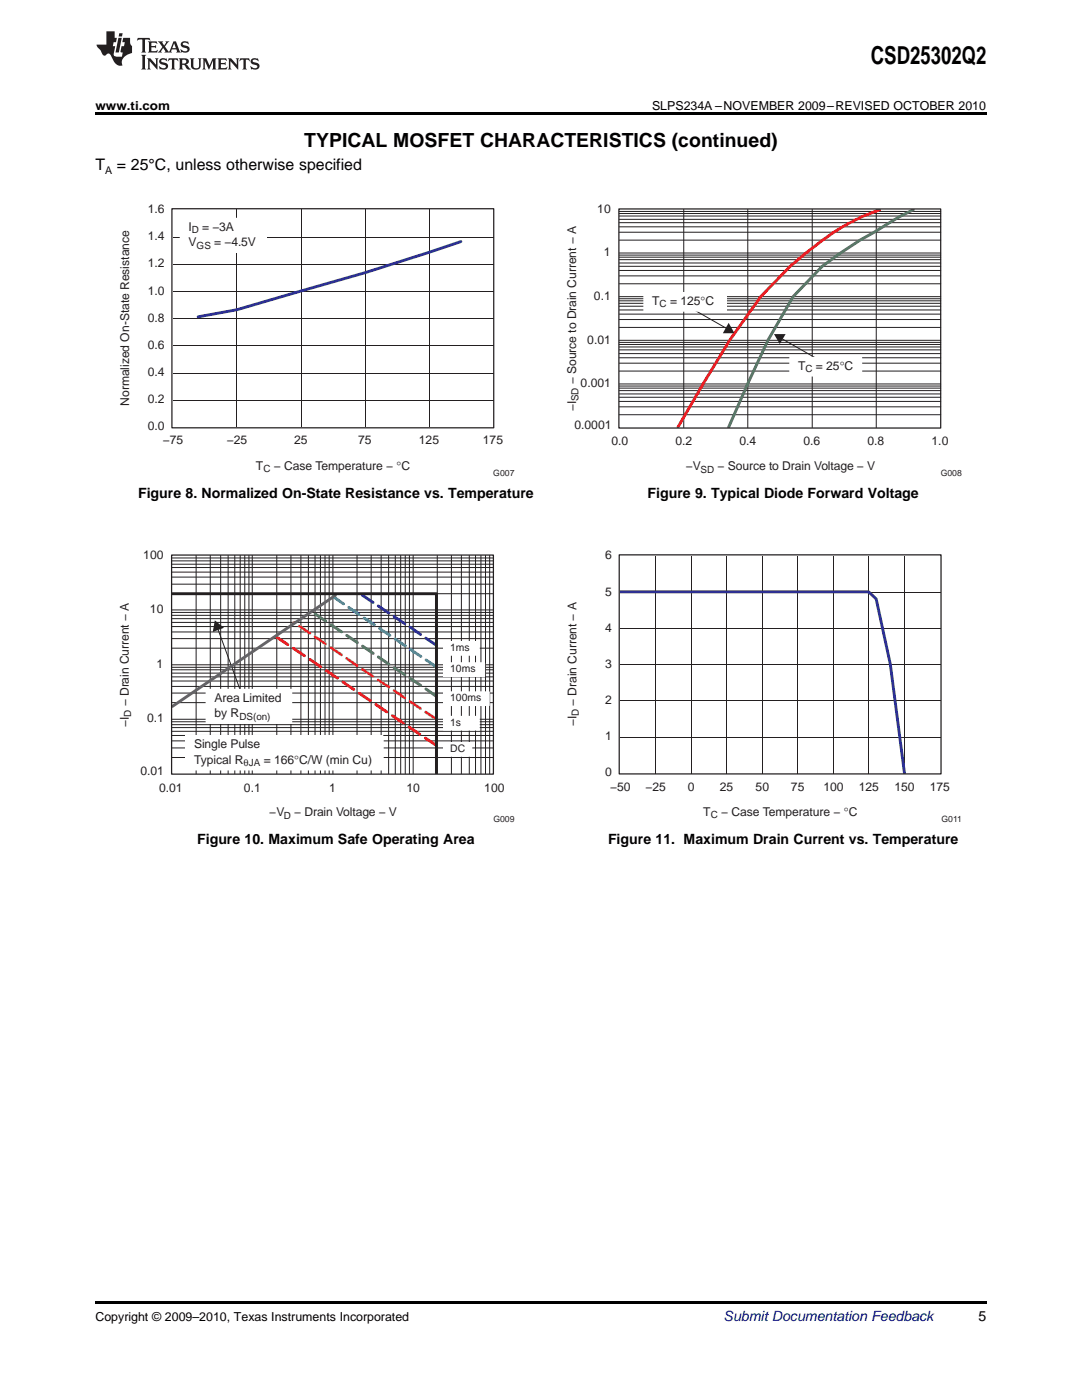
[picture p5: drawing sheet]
<svg xmlns="http://www.w3.org/2000/svg" width="216mm" height="279mm" viewBox="0 0 216 279" stroke-linecap="round" stroke-linejoin="round" font-family="sans-serif">
<g fill="#231f20">
<path d="M27.5 7.6l-.1 .5 .4-.2h.6v.1v2.1l-.2 .4h1l-.3-.4v-2.1l.1-.1h.5l.5 .2-.2-.5zM29.5 8.3l.2 .3v1.5l-.2 .4h1.8l.2-.6a1.04 1.04 0 0 1-1.3 .2v-.7h.6l.3 .2v-.6l-.3 .2h-.6v-.6l.8-.1 .4 .3-.2-.5zM31.5 8.3l.9 1.1-.9 1.1h.8l-.2-.2 .5-.7 .4 .7-.2 .2h1.5l-.1-.2 .1-.4h.9l.1 .4-.2 .2h1l-.3-.3-.7-1.9h-.5l-.9 2-.8-1 .9-1h-.8l.1 .3-.3 .5-.4-.6 .2-.2zM34.7 8.6l.4 1h-.7zM36.3 8.4a.63 .63 0 0 0-.2 .7 .63 .63 0 0 0 .6 .4l.6 .2 .1 .2a.75 .75 0 0 1-.7 .4 .75 .75 0 0 1-.6-.5l.1 .7 .1-.1a1.11 1.11 0 0 0 1.5-.6 1.13 1.13 0 0 0-1.2-.8l-.1-.4a1.04 1.04 0 0 1 1.2 .2l-.2-.5-.1 .1-.5-.2zM28.2 10.9l.2 .4v2.2l-.2 .4h1l-.3-.4v-2.2l.3-.4zM29.3 11.6l.3 .4v1.5l-.3 .4h.8l-.2-.4v-1.3l1.5 1.7v-1.9l.2-.4h-.7l.2 .4v.9l-1.1-1.3zM32 11.8a.62 .62 0 0 0-.2 .7 .62 .62 0 0 0 .6 .4l.6 .1 .1 .3a.76 .76 0 0 1-.7 .3 .76 .76 0 0 1-.6-.4l.1 .7 .1-.1a1.11 1.11 0 0 0 1.5-.6 1.13 1.13 0 0 0-1.2-.8l-.1-.4a1.04 1.04 0 0 1 1.2 .2l-.2-.6-.1 .1-.5-.1zM33.7 11.6l-.2 .6a.61 .61 0 0 1 .8-.3v1.6l-.2 .4h.9l-.2-.4v-1.6a.63 .63 0 0 1 .8 .3l-.2-.6zM35.6 11.6l.3 .4v1.5l-.3 .4h1l-.2-.2v-.8l.5 .2a.76 .76 0 0 0 1.2 .7l-1-1a.58 .58 0 0 0 .6-.5 .58 .58 0 0 0-.5-.6zM36.4 11.9h.1a.45 .45 0 0 1 .5 .1 .45 .45 0 0 1 .1 .5l-.7 .2zM37.9 11.6l.2 .2a2.17 2.17 0 0 0 .3 1.9 .99 .99 0 0 0 1.6-.6v-1.1l.2-.4h-.7l.2 .2a1.92 1.92 0 0 1-.2 1.8 .6 .6 0 0 1-.9-.5v-1.1l.2-.4zM40.4 11.6l.2 .4v1.5l-.2 .4h.7l-.2-.4v-1.4l.8 1.8 .8-1.8v1.4l-.2 .4h.9l-.2-.4v-1.5l.2-.4h-.8l-.6 1.5-.6-1.5zM43.4 11.6l.2 .4v1.5l-.2 .4h1.8l.2-.6a1.04 1.04 0 0 1-1.3 .1v-.6h.5l.4 .2v-.6l-.4 .2h-.5v-.7h.8l.3 .3-.1-.6zM45.5 11.6l.2 .4v1.5l-.2 .4h.7l-.2-.4v-1.3l1.5 1.7v-1.9l.2-.4h-.7l.2 .4v.9l-1.1-1.3zM47.9 11.6l-.1 .6a.61 .61 0 0 1 .8-.3v1.6l-.3 .4h1l-.3-.4 .1-1.6a.63 .63 0 0 1 .7 .3l-.1-.6zM50.2 11.8a.62 .62 0 0 0-.2 .7 .62 .62 0 0 0 .6 .4l.6 .1 .2 .3a.76 .76 0 0 1-.8 .3 .76 .76 0 0 1-.6-.4l.1 .7 .2-.1a1.11 1.11 0 0 0 1.5-.6 1.13 1.13 0 0 0-1.3-.8l-.1-.4a1.04 1.04 0 0 1 1.2 .2l-.1-.6-.2 .1-.5-.1z"/>
<path d="M21.2 6.3v2.6h-1.9l.1 .4 .7 .9a.91 .91 0 0 0 1 .8 .56 .56 0 0 1 .5-.3 .56 .56 0 0 1 .5 .3l.4 .8a1.53 1.53 0 0 0 1.9 1.2 1.54 1.54 0 0 1 1-2.1l.9-.3v-1.4a1.52 1.52 0 0 1-.3-1.6h-1.4l-.2 .8h.5l-.2 .8h-.4l-.2 1v.2l.4 .1-.2 .8a1.93 1.93 0 0 1-1.6-.3l.3-1.8h-.5l.2-.8h.4l.2-.8h-.4v-1.3zM23.6 7.6l-.6 2.9h.7l.6-2.9zM23.8 6.6l-.1 .7h.6l.2-.7z"/>
</g>
<path d="M98.4 41.7h.1M34.4 85.3h.1" fill="none" stroke="#fff" stroke-width=".2"/>
<path d="M34.5 58.2h63.9M34.5 52.7h63.9M34.5 47.3h63.9M47.3 41.8v43.5M60.1 41.8v43.5M72.8 41.8v43.5M85.6 41.8v43.5M34.5 79.9h63.9M34.5 74.5h63.9M34.5 69h63.9M34.5 63.6h63.9" fill="none" stroke="#231f20" stroke-width=".2"/>
<path d="M92 48.2l-19.2 6.2-25.6 7.4-7.7 1.4" fill="none" stroke="#2e3092" stroke-width=".58"/>
<path d="M34.3 41.7h64.2v43.7h-64.2z" fill="none" stroke="#231f20" stroke-width=".25"/>
<path d="M36 43.6h17.1v6.8h-17.1z" fill="#fff"/>
<path d="M36 43.6h17.1v6.8h-17.1zM187.7 41.8h.1M123.6 85.3h.1" fill="none" stroke="#fff" stroke-width=".2"/>
<g fill="none" stroke="#231f20" stroke-width=".2">
<path d="M123.6 59.6h64.1M123.6 59.2h64.1M123.6 51.3h64.1M123.6 51.8h64.1M123.6 50.9h64.1M123.6 50.5h64.1M123.6 52.5h64.1M123.6 54h64.1M123.6 53.1h64.1M123.6 55.1h64.1M123.6 56.6h64.1M123.6 42.6h64.1"/>
<path d="M123.6 43.1h64.1M123.6 42.2h64.1M123.6 43.8h64.1M123.6 45.3h64.1M123.6 44.4h64.1M123.6 46.3h64.1M123.6 47.9h64.1M136.4 41.8v43.5M149.2 41.8v43.5M162.1 41.8v43.5M174.8 41.8v43.5M123.6 77.5h64.1"/>
<path d="M123.6 78h64.1M123.6 77h64.1M123.6 76.6h64.1M123.6 78.6h64.1M123.6 79.3h64.1M123.6 68.7h64.1M123.6 69.2h64.1M123.6 68.3h64.1M123.6 67.9h64.1M123.6 69.8h64.1M123.6 71.4h64.1M123.6 70.6h64.1"/>
<path d="M123.6 72.5h64.1M123.6 74.1h64.1M123.6 60h64.1M123.6 60.5h64.1M123.6 61.1h64.1M123.6 62.7h64.1M123.6 61.9h64.1M123.6 63.8h64.1M123.6 65.3h64.1M123.6 80.1h64.1M123.6 81.2h64.1M123.6 82.8h64.1"/>
</g>
<path d="M175.5 41.9a45.2 45.2 0 0 0-14.7 8.6l-3.1 2.6-5.9 6.1-6.2 8.6-5.3 8.7-5 8.8" fill="none" stroke="#ee1d23" stroke-width=".58"/>
<path d="M182.2 41.9l-2.6 1.3-3.4 2.1a92 92 0 0 0-12.1 7.8l-5.8 6.1-5 8.6-4.1 8.7-3.8 8.8" fill="none" stroke="#47785c" stroke-width=".58"/>
<path d="M123.5 41.7h64.2v43.7h-64.2z" fill="none" stroke="#231f20" stroke-width=".25"/>
<path d="M145.4 64.4l1.2 2.1h-2.4z" fill="#231f20"/>
<path d="M138.1 61.6l7.5 4.3" fill="none" stroke="#231f20" stroke-width=".2"/>
<path d="M154.4 66.7h2.4l-1.2 2z" fill="#231f20"/>
<path d="M155.3 67.2l7.5 4.3" fill="none" stroke="#231f20" stroke-width=".2"/>
<path d="M157.6 71.3h14.3v3.8h-14.3z" fill="#fff"/>
<path d="M157.6 71.3h14.3v3.8h-14.3z" fill="none" stroke="#fff" stroke-width=".2"/>
<path d="M128.5 58.4h16.4v3.7h-16.4z" fill="#fff"/>
<path d="M128.5 58.4h16.4v3.7h-16.4z" fill="none" stroke="#fff" stroke-width=".2"/>
<g fill="none" stroke="#231f20" stroke-width=".2">
<path d="M34.3 111.9h64.2M34.3 112.6h64.2M34.3 111.4h64.2M34.3 113.3h64.2M34.3 115.2h64.2M34.3 114.2h64.2M34.3 116.6h64.2M34.3 118.5h64.2M39.1 110.9v43.5M42 110.9v43.5M44 110.9v43.5M45.5 110.9v43.5"/>
<path d="M46.9 110.9v43.5M47.9 110.9v43.5M48.8 110.9v43.5M49.7 110.9v43.5M50.3 110.9v43.5M55.2 110.9v43.5M58.1 110.9v43.5M60 110.9v43.5M61.5 110.9v43.5M62.9 110.9v43.5M63.9 110.9v43.5M64.9 110.9v43.5"/>
<path d="M65.7 110.9v43.5M66.4 110.9v43.5M71.2 110.9v43.5M74.1 110.9v43.5M76.1 110.9v43.5M77.5 110.9v43.5M78.9 110.9v43.5M80 110.9v43.5M80.9 110.9v43.5M81.7 110.9v43.5M82.4 110.9v43.5M87.3 110.9v43.5"/>
<path d="M90.1 110.9v43.5M92.1 110.9v43.5M93.6 110.9v43.5M94.9 110.9v43.5M96 110.9v43.5M96.9 110.9v43.5M97.7 110.9v43.5M34.3 133.7h64.2M34.3 134.3h64.2M34.3 133.2h64.2M34.3 132.7h64.2M34.3 135.1h64.2"/>
<path d="M34.3 137h64.2M34.3 135.9h64.2M34.3 138.3h64.2M34.3 122.8h64.2M34.3 123.5h64.2M34.3 122.2h64.2M34.3 121.7h64.2M34.3 124.2h64.2M34.3 126.1h64.2M34.3 125h64.2M34.3 127.4h64.2M34.3 129.4h64.2"/>
<path d="M34.3 144.6h64.2M34.3 145.2h64.2M34.3 144h64.2M34.3 143.5h64.2M34.3 146h64.2M34.3 147.9h64.2M34.3 146.8h64.2M34.3 149.3h64.2M34.3 151.2h64.2M34.3 140.2h64.2"/>
</g>
<path d="M88.5 128h7.1v2.8h-7.1z" fill="#fff"/>
<path d="M88.5 128h7.1v2.8h-7.1z" fill="none" stroke="#fff" stroke-width=".2"/>
<path d="M88.5 132.3h8.2v2.7h-8.2z" fill="#fff"/>
<path d="M88.5 132.3h8.2v2.7h-8.2z" fill="none" stroke="#fff" stroke-width=".2"/>
<path d="M88.5 148.2h5.6v2.7h-5.6z" fill="#fff"/>
<path d="M88.5 148.2h5.6v2.7h-5.6z" fill="none" stroke="#fff" stroke-width=".2"/>
<path d="M37.1 146.9h39.4v6.8h-39.4z" fill="#fff"/>
<path d="M37.1 146.9h39.4v6.8h-39.4z" fill="none" stroke="#fff" stroke-width=".2"/>
<path d="M42.9 123.8l1.8 1.5-2.2 .8z" fill="#231f20"/>
<path d="M43.2 124.8l6.1 16.8" fill="none" stroke="#231f20" stroke-width=".2"/>
<path d="M41.1 137.6h17.1v6.8h-17.1z" fill="#fff"/>
<path d="M41.1 137.6h17.1v6.8h-17.1z" fill="none" stroke="#fff" stroke-width=".2"/>
<path d="M88.5 138.1h9.1v2.7h-9.1z" fill="#fff"/>
<path d="M88.5 138.1h9.1v2.7h-9.1z" fill="none" stroke="#fff" stroke-width=".2"/>
<path d="M88.5 143h7.1v2.7h-7.1z" fill="#fff"/>
<path d="M98.5 110.9h.1M187.7 110.8h.1M34.3 154.4h.1M88.5 143h7.1v2.7h-7.1zM123.6 154.4h.1" fill="none" stroke="#fff" stroke-width=".2"/>
<path d="M87.1 148.8l-32-21.7" fill="none" stroke="#ee1d23" stroke-width=".58" stroke-dasharray="2.7 1.3"/>
<path d="M87.1 143.5l-28.5-19.3" fill="none" stroke="#f7931d" stroke-width=".58" stroke-dasharray="2.6 1.2"/>
<path d="M87.1 139l-24.9-16.9" fill="none" stroke="#47785c" stroke-width=".58" stroke-dasharray="2.6 1.2"/>
<path d="M87.1 133.1l-20.8-14.1" fill="none" stroke="#00aeef" stroke-width=".58" stroke-dasharray="2.5 1.2"/>
<path d="M87.1 128.8l-15.4-10.4" fill="none" stroke="#2e3092" stroke-width=".58" stroke-dasharray="2.6 1.2"/>
<path d="M66.9 118.8l-32.5 22.2" fill="none" stroke="#636366" stroke-width=".58"/>
<path d="M34.4 118.5h52.7v35.8" fill="none" stroke="#231f20" stroke-width=".58"/>
<path d="M34.2 110.8h64.3v43.7h-64.3zM123.6 110.7h64.2v43.8h-64.2z" fill="none" stroke="#231f20" stroke-width=".25"/>
<g fill="none" stroke="#231f20" stroke-width=".2">
<path d="M123.7 118.2h64M130.8 110.9v43.5M138 110.9v43.5M145 110.9v43.5M152.1 110.9v43.5M159.2 110.9v43.5M166.3 110.9v43.5M173.4 110.9v43.5M180.5 110.9v43.5M123.7 139.9h64M123.7 132.7h64M123.7 125.5h64"/>
<path d="M123.7 147.1h64"/>
</g>
<path d="M123.7 118.1h49.6l1.5 1.4 2.9 13.1 2.8 21.7" fill="none" stroke="#2e3092" stroke-width=".58"/>
<path d="M19 259.7h177.8v.5h-177.8z" fill="#000"/>
<g fill="#fff">
<path d="M156.1 170.2h.4v.7h-.4z"/>
<path d="M66.9 170.2h.3v.7h-.3z"/>
<path d="M156.1 101.1h.4v.7h-.4z"/>
<path d="M66.9 101.1h.3v.7h-.3z"/>
</g>
<path d="M19 22.5h177.8v.5h-177.8z" fill="#000"/>
<text font-size="4.9" x="173.8" y="12.8">CSD25302Q2</text>
<text font-size="3.9" x="60.7" y="29.3">TYPICAL MOSFET CHARACTERISTICS (continued)</text>
<g font-size="3.2">
<text x="19" y="34">T</text>
<text x="23.3" y="34">= 25°C, unless otherwise specified</text>
</g>
<g font-size="2.8">
<text x="27.6" y="99.3">Figure 8. Normalized On-State Resistance vs. Temperature</text>
<text x="129.2" y="99.3">Figure 9. Typical Diode Forward Voltage</text>
<text x="39.3" y="168.4">Figure 10. Maximum Safe Operating Area</text>
<text x="121.3" y="168.4">Figure 11. Maximum Drain Current vs. Temperature</text>
<text x="195.3" y="263.6">5</text>
</g>
<text font-size="2.8" fill="#0000c8" x="144.4" y="263.6">Submit Documentation Feedback</text>
<g font-size="2.5">
<text x="19" y="21.9">www.ti.com</text>
<text x="130.1" y="21.9">SLPS234A –NOVEMBER 2009–REVISED OCTOBER 2010</text>
<text x="19" y="263.6">Copyright © 2009–2010, Texas Instruments Incorporated</text>
</g>
<g font-size="2.4" fill="#231f20">
<text x="29.5" y="48">1.4</text>
<text x="29.5" y="42.6">1.6</text>
<text x="37.6" y="46.1">I</text>
<text x="40.3" y="46.1">= −3A</text>
<text x="119.2" y="42.4">10</text>
<text x="29.5" y="53.4">1.2</text>
<text x="37.6" y="49.1">V</text>
<text x="42.8" y="49.1">= −4.5V</text>
<text x="120.5" y="51.2">1</text>
<text x="29.5" y="58.8">1.0</text>
<text x="118.5" y="59.9">0.1</text>
<text x="29.5" y="64.2">0.8</text>
<text x="130.1" y="60.9">T</text>
<text x="133.7" y="60.9">= 125°C</text>
<text x="29.5" y="69.6">0.6</text>
<text x="117.2" y="68.6">0.01</text>
<text x="29.5" y="75.1">0.4</text>
<text x="114.9" y="76.7" transform="rotate(-90 114.9 76.7)">− Source to Drain Current − A</text>
<text x="115.9" y="77.3">0.001</text>
<text x="159.2" y="73.8">T</text>
<text x="162.8" y="73.8">= 25°C</text>
<text x="25.8" y="81" transform="rotate(-90 25.8 81)">Normalized On-State Resistance</text>
<text x="29.5" y="80.5">0.2</text>
<text x="114.9" y="82.1" transform="rotate(-90 114.9 82.1)">−I</text>
<text x="29.5" y="85.9">0.0</text>
<text x="32.5" y="88.7">−75</text>
<text x="45.3" y="88.7">−25</text>
<text x="58.7" y="88.7">25</text>
<text x="71.5" y="88.7">75</text>
<text x="83.6" y="88.7">125</text>
<text x="96.4" y="88.7">175</text>
<text x="114.6" y="85.7">0.0001</text>
<text x="122" y="88.7">0.0</text>
<text x="134.8" y="88.7">0.2</text>
<text x="147.6" y="88.7">0.4</text>
<text x="160.3" y="88.7">0.6</text>
<text x="173.1" y="88.7">0.8</text>
<text x="185.9" y="88.7">1.0</text>
<text x="51.1" y="93.8">T</text>
<text x="54.6" y="93.8">− Case Temperature − °C</text>
<text x="136.8" y="93.8">−V</text>
<text x="143.1" y="93.8">− Source to Drain Voltage − V</text>
<text x="28.6" y="111.5">100</text>
<text x="120.7" y="111.6">6</text>
<text x="120.7" y="118.9">5</text>
<text x="29.9" y="122.4">10</text>
<text x="120.7" y="126.1">4</text>
<text x="31.3" y="133.3">1</text>
<text x="120.7" y="133.3">3</text>
<text x="25.7" y="141" transform="rotate(-90 25.7 141)">− Drain Current − A</text>
<text x="42.8" y="140.1">Area Limited</text>
<text x="42.8" y="143.1">by R</text>
<text x="115" y="140.9" transform="rotate(-90 115 140.9)">− Drain Current − A</text>
<text x="120.7" y="140.5">2</text>
<text x="25.7" y="145" transform="rotate(-90 25.7 145)">−I</text>
<text x="29.3" y="144.1">0.1</text>
<text x="38.7" y="149.4">Single Pulse</text>
<text x="115" y="144.9" transform="rotate(-90 115 144.9)">−I</text>
<text x="120.7" y="147.7">1</text>
<text x="28" y="154.7">0.01</text>
<text x="38.7" y="152.4">Typical R</text>
<text x="52.7" y="152.4">= 166</text>
<text x="58.7" y="152.4">°C/W (min Cu)</text>
<text x="120.7" y="155">0</text>
<text x="31.8" y="158">0.01</text>
<text x="48.7" y="158">0.1</text>
<text x="65.7" y="158">1</text>
<text x="81.1" y="158">10</text>
<text x="96.6" y="158">100</text>
<text x="121.7" y="157.8">−50</text>
<text x="128.8" y="157.8">−25</text>
<text x="137.2" y="157.8">0</text>
<text x="143.6" y="157.8">25</text>
<text x="150.8" y="157.8">50</text>
<text x="157.8" y="157.8">75</text>
<text x="164.3" y="157.8">100</text>
<text x="171.3" y="157.8">125</text>
<text x="178.5" y="157.8">150</text>
<text x="185.5" y="157.8">175</text>
<text x="53.7" y="162.9">−V</text>
<text x="58.7" y="162.9">− Drain Voltage − V</text>
<text x="140.3" y="162.8">T</text>
<text x="143.9" y="162.8">− Case Temperature − °C</text>
</g>
<text font-size="2.1" x="21" y="34.6">A</text>
<g font-size="2.1" fill="#231f20">
<text x="89.8" y="129.9">1ms</text>
<text x="89.8" y="134.2">10ms</text>
<text x="89.8" y="140">100ms</text>
<text x="89.8" y="144.9">1s</text>
<text x="89.8" y="150.1">DC</text>
</g>
<g font-size="2" fill="#231f20">
<text x="38.3" y="46.6">D</text>
<text x="39.2" y="49.6">GS</text>
<text x="131.6" y="61.4">C</text>
<text x="160.7" y="74.3">C</text>
<text x="115.4" y="80.1" transform="rotate(-90 115.4 80.1)">SD</text>
<text x="52.6" y="94.3">C</text>
<text x="139.8" y="94.3">SD</text>
<text x="26.2" y="143" transform="rotate(-90 26.2 143)">D</text>
<text x="47.8" y="143.6">DS(on)</text>
<text x="115.5" y="142.9" transform="rotate(-90 115.5 142.9)">D</text>
<text x="48.6" y="152.8">θJA</text>
<text x="56.6" y="163.4">D</text>
<text x="141.8" y="163.3">C</text>
</g>
<g font-size="1.7" fill="#231f20">
<text x="98.4" y="94.9">G007</text>
<text x="187.7" y="95">G008</text>
<text x="98.5" y="164">G009</text>
<text x="187.9" y="164">G011</text>
</g>
</svg>
